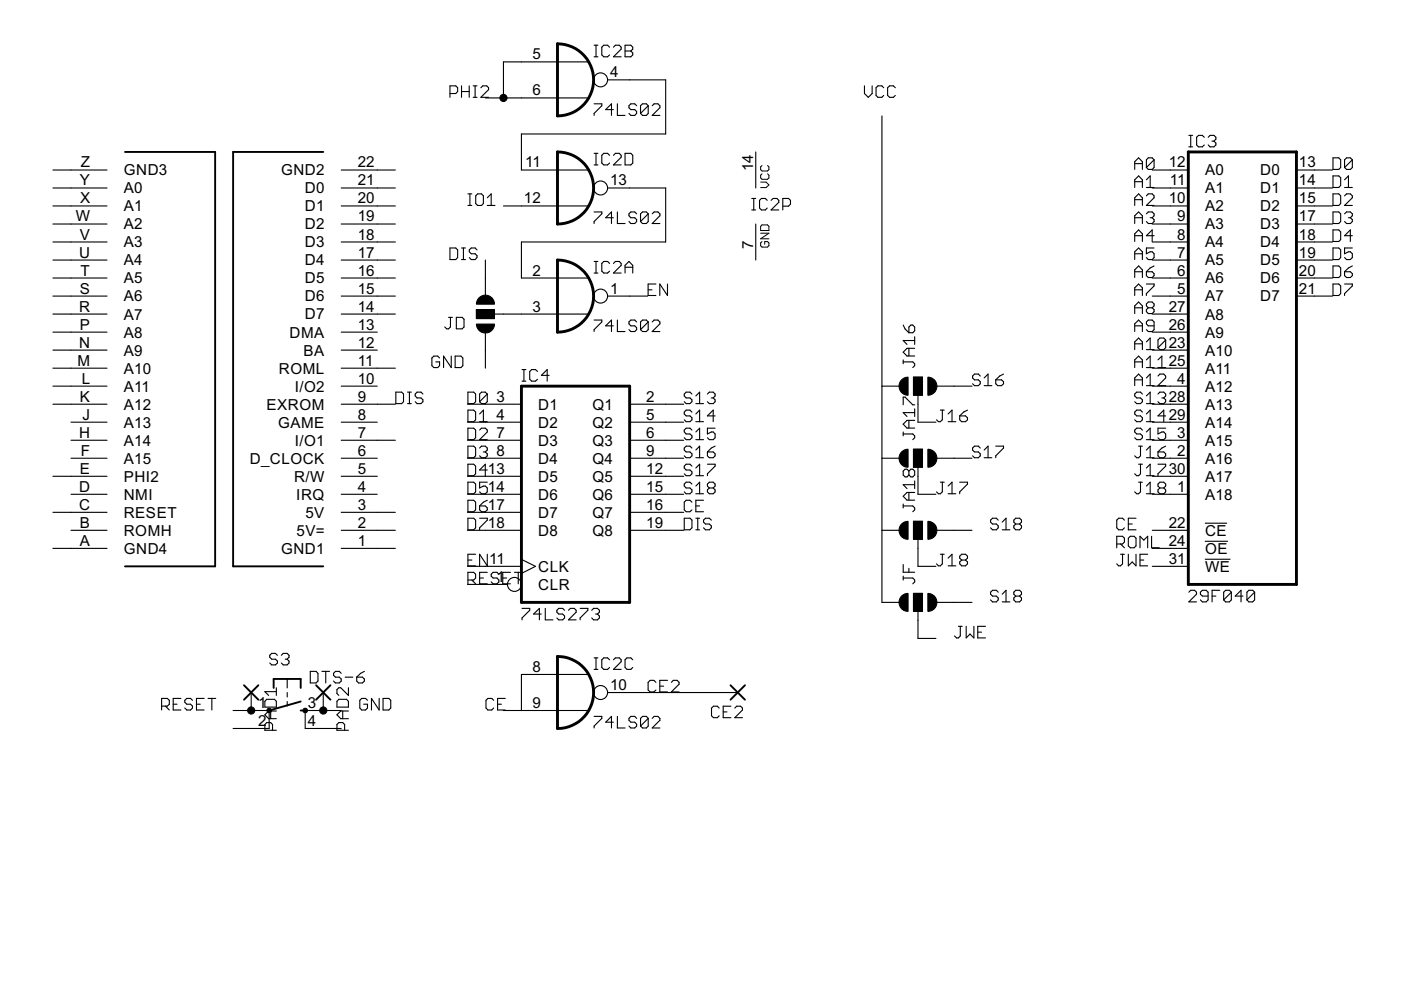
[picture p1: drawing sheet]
<svg xmlns="http://www.w3.org/2000/svg" width="297mm" height="210mm" viewBox="0 0 297 210" stroke-linecap="round" stroke-linejoin="round" font-family="sans-serif">
<g fill="none" stroke="#000" stroke-width=".23">
<path d="M95.4 19.8h1.2l.4-.4v-.8l-.4-.4h-1.2v2.4M97.9 18.2v2.4M97.9 19.4h1.6M99.5 18.2v2.4M100.3 18.2h.8M100.7 18.2v2.4M102 18.6l.4-.4h.8l.4 .4v.4l-1.6 1.6h1.6M124.7 13.1h-18v7.7M126 12h.8M126 9.6h.8M126.4 9.6v2.4M128.8 16.9h12.3v11.5h-30.5v7.6h14.1"/>
<path d="M129.2 10l-.4-.4h-.8l-.4 .4v1.6l.4 .4h.8l.4-.4M130.1 10l.4-.4h.8l.4 .4v.4l-1.6 1.6h1.6M132.5 9.6h1.3l.4 .4v.4l-.4 .4 .4 .4v.4l-.4 .4h-1.3zM132.5 10.8h1.3M183.3 18.2v1.6l.8 .8 .8-.8v-1.6M187.4 18.6l-.4-.4h-.9l-.4 .4v1.6l.4 .4h.9l.4-.4M189.8 18.6l-.4-.4h-.8l-.4 .4v1.6l.4 .4h.8l.4-.4M11.2 39.9h11.5M11.2 36h11.5M72.3 39.9h11.5M72.3 36h11.5M100.3 20.6h.8"/>
<path d="M102.9 20.8h21.8M126 22h1.6v.4l-1.6 1.6v.5M126 35h.8M126 32.5h.8M126.4 32.5v2.5M128.8 39.9h12.3v11.4h-30.5v7.6h14.1M129.2 32.9l-.4-.4h-.8l-.4 .4v1.7l.4 .4h.8l.4-.4M130 23.2h-1.6l1.2-1.2v2.5M130.1 32.9l.4-.4h.8l.4 .4v.4l-1.6 1.7h1.6M130.9 22v2.5h1.6M132.5 32.5h1.3l.4 .4v1.7l-.4 .4h-1.3zM135 22.4l-.4-.4h-.8l-.5 .4v.4l.5 .4h.8l.4 .4v.4l-.4 .5h-.8l-.5-.5"/>
<path d="M137.4 22.4l-.4-.4h-.8l-.4 .4v1.6M137.4 22.4v1.6l-.4 .5h-.8l-.4-.5M137.4 22.4l-1.6 1.6M138.3 22.4l.4-.4h.8l.4 .4v.4l-1.6 1.7h1.6M160.2 32.2v7.7M187 24.6v103.1h3.8M240.6 35.9v-1.6l.8-.8 .8 .8v1.6M240.6 39.8v-1.7l.8-.8 .8 .8v1.7M240.6 34.7h1.6M240.6 38.5h1.6M243.1 39.8h1.6M243.1 38.1l.8-.8v2.5"/>
<path d="M244.3 39.9h7.6M244.3 36h7.6M244.7 33.9v1.6l-.4 .4h-.8l-.4-.4M244.7 33.9l-.4-.4h-.8l-.4 .4v1.6M244.7 33.9l-1.6 1.6M252.1 31.1h.8M252.1 28.7h.8M252.5 28.7v2.4M255.3 29.1l-.4-.4h-.8l-.4 .4v1.6l.4 .4h.8l.4-.4M256.2 29.1l.4-.4h.8l.4 .4v.4l-.4 .4M257 29.9h.4M257.4 29.9l.4 .4v.4l-.4 .4h-.8l-.4-.4"/>
<path d="M274.9 39.9h7.6M274.9 36h7.6M282.6 33.5h1.2l.4 .4v1.6l-.4 .4h-1.2zM282.6 37.3h1.2l.4 .4v1.6l-.4 .5h-1.2zM285.1 39.8h1.6M285.1 38.1l.8-.8v2.5M286.7 33.9v1.6l-.4 .4h-.8l-.4-.4M286.7 33.9l-.4-.4h-.8l-.4 .4v1.6M286.7 33.9l-1.6 1.6M11.2 43.7h11.5M11.2 47.5h11.5M11.2 51.3h11.5"/>
<path d="M11.2 55.1h11.5M11.2 58.9h11.5M72.3 43.7h11.5M72.3 47.5h11.5M72.3 51.3h11.5M72.3 55.1h11.5M72.3 58.9h11.5M95.4 52.6h1.2l.4 .4v1.6l-.4 .4h-1.2zM97.9 55h.8M97.9 52.6h.8M98.3 52.6v2.4M99.2 43.6h.8"/>
<path d="M99.2 41.1h.8M99.6 41.1v2.5M101.1 53l-.4-.4h-.8l-.4 .4v.4l.4 .4h.8l.4 .4v.4l-.4 .4h-.8l-.4-.4M101.3 41.1h.8l.4 .4v1.7l-.4 .4h-.8l-.4-.4v-1.7zM102.9 55.1v7.7M103.3 43.6h1.6M103.3 41.9l.8-.8v2.5M106.7 43.7h18M126 44.9h1.6v.4l-1.6 1.7v.4M126 57.9h.8M126 55.4h.8M126.4 55.4v2.5"/>
<path d="M129.2 55.9l-.4-.5h-.8l-.4 .5v1.6l.4 .4h.8l.4-.4M130 46.2h-1.6l1.2-1.3v2.5M130.1 55.9l.4-.5h.8l.4 .5v.4l-1.6 1.6h1.6M130.9 44.9v2.5h1.6M132.5 57.9v-1.6l.8-.9 .9 .9v1.6M132.5 56.7h1.7M135 45.3l-.4-.4h-.8l-.5 .4v.4l.5 .5h.8l.4 .4v.4l-.4 .4h-.8l-.5-.4M137.4 45.3l-.4-.4h-.8l-.4 .4v1.7M137.4 45.3v1.7l-.4 .4h-.8l-.4-.4M137.4 45.3l-1.6 1.7M138.3 45.3l.4-.4h.8l.4 .4v.4l-1.6 1.7h1.6M159.4 44.5h.8"/>
<path d="M159.4 42.1h.8M159.8 42.1v2.4M160.2 47.5v7.6M162.7 42.5l-.4-.4h-.9l-.4 .4v1.6l.4 .4h.9l.4-.4M163.5 42.5l.4-.4h.8l.4 .4v.4l-1.6 1.6h1.6M166 43.7h1.2l.4-.4v-.8l-.4-.4h-1.2v2.4M240.6 46.2h1.6M240.6 50h1.6M240.6 57.6h1.6M240.6 43.6v-1.7l.8-.8 .8 .8v1.7M240.6 47.4v-1.7l.8-.8 .8 .8v1.7M240.6 51.2v-1.6l.8-.9 .8 .9v1.6"/>
<path d="M240.6 55v-1.6l.8-.8 .8 .8v1.6M240.6 58.8v-1.6l.8-.8 .8 .8v1.6M240.6 42.3h1.6M240.6 53.8h1.6M243.1 45.3l.4-.4h.8l.4 .4v.4l-.4 .5M243.1 41.5l.4-.4h.8l.4 .4v.4l-1.6 1.7h1.6M243.1 57.6h1.2l.4 .4v.4l-.4 .4h-.8l-.4-.4zM243.9 46.2h.4M244.3 46.2l.4 .4v.4l-.4 .4h-.8l-.4-.4M244.3 43.7h7.6M244.3 47.5h7.6M244.3 51.3h7.6"/>
<path d="M244.3 55.1h7.6M244.3 58.9h7.6M244.7 50h-1.6l1.2-1.3v2.5M244.7 52.6h-1.6v1.2l.8-.4h.4l.4 .4v.8l-.4 .4h-.8l-.4-.4M244.7 56.4l-.8 .4-.8 .8M274.9 43.7h7.6M274.9 47.5h7.6M274.9 51.3h7.6M274.9 55.1h7.6M274.9 58.9h7.6M282.6 44.9h1.2l.4 .4v1.7l-.4 .4h-1.2zM282.6 41.1h1.2l.4 .4v1.7l-.4 .4h-1.2z"/>
<path d="M282.6 48.7h1.2l.4 .5v1.6l-.4 .4h-1.2zM282.6 52.6h1.2l.4 .4v1.6l-.4 .4h-1.2zM282.6 56.4h1.2l.4 .4v1.6l-.4 .4h-1.2zM285.1 45.3l.4-.4h.8l.4 .4v.4l-.4 .5M285.1 57.6h1.2l.4 .4v.4l-.4 .4h-.8l-.4-.4zM285.1 41.5l.4-.4h.8l.4 .4v.4l-1.6 1.7h1.6M285.9 46.2h.4M286.3 46.2l.4 .4v.4l-.4 .4h-.8l-.4-.4M286.7 52.6h-1.6v1.2l.8-.4h.4l.4 .4v.8l-.4 .4h-.8l-.4-.4M286.7 50h-1.6l1.2-1.3v2.5M286.7 56.4l-.8 .4-.8 .8M11.2 62.8h11.5"/>
<path d="M11.2 66.6h11.5M11.2 70.4h11.5M11.2 74.2h11.5M11.2 78.1h11.5M72.3 62.8h11.5M72.3 66.6h11.5M72.3 70.4h7.7M72.3 74.2h7.7M72.3 78.1h11.5M93.2 75.9l-.4-.4h-.8l-.4 .4v1.6l.4 .4h.8l.4-.4v-.8h-.8M95.1 67.3h.8M95.5 67.3v2l-.4 .4h-.4l-.4-.4"/>
<path d="M95.7 75.5v2.4l-1.7-2.4v2.4M96.5 75.5h1.2l.4 .4v1.6l-.4 .4h-1.2zM96.8 67.3h1.2l.4 .4v1.6l-.4 .4h-1.2zM101 65.6h3.8v1.9h-3.8zM102.9 70.4v7.7M104.8 66.6h19.9M110.7 78.4h.8M111.1 78.4v2.4M114 78.8l-.5-.4h-.8l-.4 .4v1.6l.4 .4h.8l.5-.4M116.4 79.6h-1.6l1.2-1.2v2.4M126 67.9h1.6v.4l-1.6 1.6v.4M128.8 62.8h8.5"/>
<path d="M130 69.1h-1.6l1.2-1.2v2.4M130.9 67.9v2.4h1.6M135 68.3l-.4-.4h-.8l-.5 .4v.4l.5 .4h.8l.4 .4v.4l-.4 .4h-.8l-.5-.4M137.4 61.4h.8M137.4 68.3l-.4-.4h-.8l-.4 .4v1.6M137.4 68.3v1.6l-.4 .4h-.8l-.4-.4M137.4 68.3l-1.6 1.6M138.3 68.3l.4-.4h.8l.4 .4v.4l-1.6 1.6h1.6M139.1 60.2h-1.7v2.5h1.7M141.5 60.2v2.5l-1.6-2.5v2.5M191.5 76.7h2l.4 .4v.4l-.4 .4M191.5 76.3v.8"/>
<path d="M191.5 68.9l.4 .8 .8 .8M192.7 69.3l.4-.4h.4l.4 .4v.8l-.4 .4h-.8zM192.7 73.9v1.6M193.7 80h1.9v3.8h-1.9zM193.9 71.4v1.6M193.9 73.9h-1.6l-.8 .8 .8 .8h1.6M193.9 72.2h-2.4l.8 .8M207.8 79.7l-.4-.4h-.8l-.4 .4v.4l.4 .4h.8l.4 .4v.5l-.4 .4h-.8l-.4-.4M212.8 79.3l-.9 .4-.8 .8M240.6 69.1h1.6M240.6 76.7h1.6M240.6 62.7v-1.7l.8-.8 .8 .8v1.7"/>
<path d="M240.6 66.5v-1.6l.8-.9 .8 .9v1.6M240.6 70.3v-1.6l.8-.8 .8 .8v1.6M240.6 74.1v-1.6l.8-.8 .8 .8v1.6M240.6 77.9v-1.6l.8-.8 .8 .8v1.6M240.6 61.4h1.6M240.6 65.3h1.6M240.6 72.9h1.6M243.1 60.2h1.6v.4l-1.6 1.7v.4M243.1 72.5l.8-.8v2.4M243.1 76.3l.8-.8v2.4M243.1 74.1h1.6M243.1 77.9h1.6"/>
<path d="M243.5 65.3l-.4-.4v-.4l.4-.5h.8l.4 .5v.4l-.4 .4M243.5 65.3l-.4 .4v.4l.4 .4h.8l.4-.4v-.4l-.4-.4M243.5 65.3h.8M244.3 62.8h7.6M244.3 66.6h7.6M244.3 70.4h7.6M244.3 74.2h7.6M244.3 78.1h7.6M244.7 69.1h-1.2l-.4-.4v-.4l.4-.4h.8l.4 .4v1.6l-.4 .4h-.8l-.4-.4M245.5 79.7l.4-.4h.8l.4 .4v.4l-1.6 1.7h1.6M245.5 77.9h1.6M245.5 76.3l.8-.8v2.4"/>
<path d="M247.1 72.1v1.6l-.4 .4h-.8l-.4-.4M247.1 72.1l-.4-.4h-.8l-.4 .4v1.6M247.1 72.1l-1.6 1.6M274.9 62.8h7.6M282.6 60.2h1.2l.4 .4v1.7l-.4 .4h-1.2zM285.1 60.2h1.6v.4l-1.6 1.7v.4M11.2 81.9h11.5M11.2 85.7h11.5M15 89.5h7.7M15 93.3h7.7M15 97.2h7.7M72.3 81.9h7.7"/>
<path d="M72.3 85.7h11.5M72.3 89.5h7.7M72.3 93.3h11.5M72.3 97.2h7.7M83.9 83.1h1.3l.4 .4v1.7l-.4 .4h-1.3zM86.4 85.6h.8M86.4 83.1h.8M86.8 83.1v2.5M89.7 83.5l-.4-.4h-.9l-.4 .4v.4l.4 .5h.9l.4 .4v.4l-.4 .4h-.9l-.4-.4M99.1 85.7h11.5M99.1 89.5h11.5M99.1 93.3h11.5"/>
<path d="M99.1 97.2h11.5M99.2 94.6h1.2l.4 .4v1.6l-.4 .4h-1.2zM99.2 83.1h1.2l.4 .4v1.7l-.4 .4h-1.2zM99.2 87h1.2l.4 .4v1.6l-.4 .4h-1.2zM99.2 90.8h1.2l.4 .4v1.6l-.4 .4h-1.2zM99.2 98.4h1.2l.4 .4v1.7l-.4 .4h-1.2zM101.7 91.2l.4-.4h.8l.4 .4v.4l-1.6 1.6h1.6M101.7 95l.4-.4h.8l.4 .4v.4l-.4 .4M101.7 89.4h1.6M101.7 87.8l.8-.8v2.4M102.5 95.8h.4M102.9 95.8l.4 .4v.4l-.4 .4h-.8l-.4-.4"/>
<path d="M103.3 83.5v1.7l-.4 .4h-.8l-.4-.4M103.3 83.5l-.4-.4h-.8l-.4 .4v1.7M103.3 83.5l-1.6 1.7M103.3 99.7h-1.6l1.2-1.3v2.5M110.7 80.8h.8M133.5 85.7h11.4M133.5 89.5h11.4M133.5 93.3h11.4M133.5 97.2h11.4M146.7 91.2l-.4-.4h-.8l-.4 .4v.4l.4 .4h.8l.4 .4v.4l-.4 .4h-.8l-.4-.4M146.7 83.5l-.4-.4h-.8l-.4 .4v.4l.4 .5h.8l.4 .4v.4l-.4 .4h-.8l-.4-.4M146.7 87.4l-.4-.4h-.8l-.4 .4v.4l.4 .4h.8l.4 .4v.4l-.4 .4h-.8l-.4-.4"/>
<path d="M146.7 95l-.4-.4h-.8l-.4 .4v.4l.4 .4h.8l.4 .4v.4l-.4 .4h-.8l-.4-.4M146.7 98.8l-.4-.4h-.8l-.4 .4v.4l.4 .5h.8l.4 .4v.4l-.4 .4h-.8l-.4-.4M147.5 85.6h1.7M147.5 89.4h1.7M147.5 93.2h1.7M147.5 97h1.7M147.5 83.9l.8-.8v2.5M147.5 87.8l.8-.8v2.4M147.5 91.6l.8-.8v2.4M147.5 95.4l.8-.8v2.4M147.5 99.2l.8-.8v2.5M150 83.5l.4-.4h.8l.4 .4v.4l-.4 .5"/>
<path d="M150 95.8h1.2l.4 .4v.4l-.4 .4h-.8l-.4-.4zM150 98.4h1.6v.4l-1.6 1.7v.4M150.8 84.4h.4M151.2 84.4l.4 .4v.4l-.4 .4h-.8l-.4-.4M151.6 90.8h-1.6v1.2l.8-.4h.4l.4 .4v.8l-.4 .4h-.8l-.4-.4M151.6 88.2h-1.6l1.2-1.2v2.4M151.6 94.6l-.8 .4-.8 .8M187 81.9h3.8M187 97.2h3.8M191.5 92h2l.4 .4v.4l-.4 .4M191.5 85.8v-1.6h.4l1.6 1.6h.4M191.5 91.6v.8"/>
<path d="M192.7 99.9l-.4-.4h-.4l-.4 .4v.8l.4 .4h.4l.4-.4M192.7 99.9l.4-.4h.4l.4 .4v.8l-.4 .4h-.4l-.4-.4M192.7 89.1v1.7M192.7 99.9v.8M193.7 95.2h1.9v3.9h-1.9zM193.9 86.7v1.6M193.9 89.1h-1.6l-.8 .8 .8 .9h1.6M193.9 87.5h-2.4l.8 .8M194.6 83.8v5.7h3.8M194.6 99.1v5.7h3.8M198.4 81.9h7.7M198.4 97.2h7.7"/>
<path d="M199.4 87h.8M199.8 87v2l-.4 .4h-.4l-.4-.4M201 89.4h1.6M201 87.8l.8-.8v2.4M203.5 88.2h1.2l.4 .4v.4l-.4 .4h-.8l-.4-.4zM205.1 87l-.8 .4-.8 .8M207.8 95l-.4-.4h-.8l-.4 .4v.4l.4 .4h.8l.4 .4v.4l-.4 .4h-.8l-.4-.4M208.7 97h1.6M208.7 81.8h1.6M208.7 80.1l.8-.8v2.5M208.7 95.4l.8-.8v2.4M211.1 94.6h1.7v.4l-1.7 1.6v.4"/>
<path d="M211.1 80.5h1.2l.5 .4v.5l-.5 .4h-.8l-.4-.4zM240.6 81.8v-1.7l.8-.8 .8 .8v1.7M240.6 80.5h1.6M241.4 94.6h.8M241.4 98.4h.8M241.8 94.6v2l-.4 .4h-.4l-.4-.4M241.8 98.4v2.1l-.4 .4h-.4l-.4-.4M242.2 91.2l-.4-.4h-.8l-.4 .4v.4l.4 .4h.8l.4 .4v.4l-.4 .4h-.8l-.4-.4M242.2 83.5l-.4-.4h-.8l-.4 .4v.4l.4 .5h.8l.4 .4v.4l-.4 .4h-.8l-.4-.4M242.2 87.4l-.4-.4h-.8l-.4 .4v.4l.4 .4h.8l.4 .4v.4l-.4 .4h-.8l-.4-.4M243.1 85.6h1.6M243.1 89.4h1.6"/>
<path d="M243.1 93.2h1.6M243.1 97h1.6M243.1 80.1l.8-.8v2.5M243.1 83.9l.8-.8v2.5M243.1 87.8l.8-.8v2.4M243.1 91.6l.8-.8v2.4M243.1 95.4l.8-.8v2.4M243.1 99.2l.8-.8v2.5M243.1 81.8h1.6M244.3 81.9h7.6M244.3 85.7h7.6M244.3 89.5h7.6"/>
<path d="M244.3 93.3h7.6M244.3 97.2h7.6M245.5 83.5l.4-.4h.8l.4 .4v.4l-.4 .5M245.5 95.8h1.2l.4 .4v.4l-.4 .4h-.8l-.4-.4zM245.5 98.4h1.6v.4l-1.6 1.7v.4M246.3 84.4h.4M246.7 84.4l.4 .4v.4l-.4 .4h-.8l-.4-.4M247.1 90.8h-1.6v1.2l.8-.4h.4l.4 .4v.8l-.4 .4h-.8l-.4-.4M247.1 88.2h-1.6l1.2-1.2v2.4M247.1 94.6l-.8 .4-.8 .8M11.2 108.6h11.5M11.2 116.3h11.5"/>
<path d="M11.2 101h11.5M15 112.4h7.7M15 104.8h7.7M72.3 108.6h11.5M72.3 112.4h11.5M72.3 116.3h11.5M72.3 104.8h7.7M72.3 101h7.7M99.1 108.6h11.5M99.1 112.4h11.5M99.1 104.8h11.5M99.1 101h11.5"/>
<path d="M99.2 106.1h1.2l.4 .4v1.6l-.4 .4h-1.2zM99.2 102.2h1.2l.4 .4v1.7l-.4 .4h-1.2zM99.2 109.9h1.2l.4 .4v1.6l-.4 .4h-1.2zM99.2 118.7h.8M100.8 117.5h-1.6v2.5h1.6M101.7 107.3h1.2l.4 .4v.4l-.4 .4h-.8l-.4-.4zM101.7 109.9h1.6v.4l-1.6 1.6v.4M103.3 102.2h-1.6v1.3l.8-.4h.4l.4 .4v.8l-.4 .4h-.8l-.4-.4M103.3 117.5v2.5l-1.6-2.5v2.5M103.3 106.1l-.8 .4-.8 .8M110.6 118.6l2.9 1.5-2.9 1.5M133.5 108.6h11.4"/>
<path d="M133.5 112.4h11.4M133.5 104.8h11.4M133.5 101h11.4M145.1 109.9h1.2l.4 .4v1.6l-.4 .4h-1.2zM146.7 106.5l-.4-.4h-.8l-.4 .4v1.6l.4 .4h.8l.4-.4M146.7 102.6l-.4-.4h-.8l-.4 .4v.5l.4 .4h.8l.4 .4v.4l-.4 .4h-.8l-.4-.4M147.5 107.3h.8M147.5 100.9h1.7M147.5 104.7h1.7M147.5 112.3h.8M147.5 109.9h.8M147.5 103.1l.8-.9v2.5"/>
<path d="M147.9 109.9v2.4M149.2 106.1h-1.7v2.4h1.7M150.4 103.5l-.4 .4v.4l.4 .4h.8l.4-.4v-.4l-.4-.4M150.4 103.5l-.4-.4v-.5l.4-.4h.8l.4 .4v.5l-.4 .4M150.4 103.5h.8M150.8 110.3l-.4-.4h-.8l-.4 .4v.4l.4 .4h.8l.4 .4v.4l-.4 .4h-.8l-.4-.4M187 112.4h3.8M191.5 107.3h2l.4 .4v.4l-.4 .4M191.5 106.9v.8M191.5 119.7v1.6h2.4M192.7 104.4v1.6M193.7 110.5h1.9v3.8h-1.9z"/>
<path d="M193.9 102v1.6M193.9 104.4h-1.6l-.8 .8 .8 .8h1.6M193.9 102.8h-2.4l.8 .8M194.6 114.3v5.8h3.8M198.4 112.4h7.7M199.4 102.2h.8M199.4 117.5h.8M199.8 102.2v2.1l-.4 .4h-.4l-.4-.4M199.8 117.5v2l-.4 .5h-.4l-.4-.5M201 104.7h1.6M201 118.3l.8-.8v2.5M201 120h1.6"/>
<path d="M201 103.1l.8-.9v2.5M203.5 102.2h1.6v.4l-1.6 1.7v.4M203.9 118.7l-.4-.4v-.4l.4-.4h.8l.4 .4v.4l-.4 .4M203.9 118.7l-.4 .4v.4l.4 .5h.8l.4-.5v-.4l-.4-.4M203.9 118.7h.8M211.6 110.3l-.4-.4h-.8l-.4 .4v.4l.4 .4h.8l.4 .4v.4l-.4 .4h-.8l-.4-.4M212.5 112.3h1.6M212.5 110.7l.8-.8v2.4M215.3 111.1l-.4 .4v.4l.4 .4h.9l.4-.4v-.4l-.4-.4M215.3 111.1l-.4-.4v-.4l.4-.4h.9l.4 .4v.4l-.4 .4M215.3 111.1h.9M236.8 115.3h1.2l.4-.4v-.8l-.4-.4h-1.2v2.4"/>
<path d="M237.6 115.3l.8 .8M237.6 117.5h.8M238 117.5v2l-.4 .5h-.4l-.4-.5M238.4 110.3l-.4-.4h-.8l-.4 .4v1.6l.4 .4h.8l.4-.4M239.2 111.1h.9M239.2 114.1l.4-.4h.9l.4 .4v1.6l-.4 .4h-.9l-.4-.4zM239.2 117.5v2.5l.9-.9 .8 .9v-2.5M240.9 109.9h-1.7v2.4h1.7M241.4 102.2h.8M241.7 116.1v-2.4l.8 .8 .8-.8v2.4M241.7 118.7h.8M241.8 102.2v2.1l-.4 .4h-.4l-.4-.4"/>
<path d="M243.1 100.9h1.6M243.1 104.7h1.6M243.1 103.1l.8-.9v2.5M243.3 117.5h-1.6v2.5h1.6M244.2 113.7v2.4h1.6M244.3 112.4h7.6M244.3 116.3h7.6M244.3 104.8h7.6M244.3 101h7.6M245.9 103.5l-.4 .4v.4l.4 .4h.8l.4-.4v-.4l-.4-.4M245.9 103.5l-.4-.4v-.5l.4-.4h.8l.4 .4v.5l-.4 .4M245.9 103.5h.8"/>
<path d="M255.5 118.6h5.4M255.5 110.9h4.7M255.5 114.8h4.8M58.8 138.9l-.4-.4h-.8l-.4 .4v.4l.4 .5h.8l.4 .4v.4l-.4 .4h-.8l-.4-.4M59.6 138.9l.4-.4h.9l.4 .4v.4l-.4 .5M60.5 139.8h.4M60.9 139.8l.4 .4v.4l-.4 .4h-.9l-.4-.4M99.1 120.1h11.5M99.1 123.9h8.5M99.2 123h1.2l.4-.4v-.8l-.4-.5h-1.2v2.5M100 123l.8 .8M101.7 122.6h.8"/>
<path d="M103.3 121.3h-1.6v2.5h1.6M105.8 121.8l-.4-.5h-.9l-.4 .5v.4l.4 .4h.9l.4 .4v.4l-.4 .4h-.9l-.4-.4M106.6 122.6h.8M108.2 121.3h-1.6v2.5h1.6M109.1 121.3h1.6M109.9 121.3v2.5M110.7 129h1.6v.4l-1.6 1.6v.4M114.8 130.2h-1.7l1.3-1.2v2.4M115.6 129v2.4h1.6M119.7 129.4l-.4-.4h-.8l-.4 .4v.4l.4 .4h.8l.4 .4v.4l-.4 .4h-.8l-.4-.4M120.5 129.4l.4-.4h.9l.4 .4v.4l-1.7 1.6h1.7M123 129h1.6v.4l-1.6 1.6v.4"/>
<path d="M125.5 129.4l.4-.4h.8l.4 .4v.4l-.4 .4M126 139.5h.8M126.3 130.2h.4M126.4 139.5v2.4M126.7 130.2l.4 .4v.4l-.4 .4h-.8l-.4-.4M129.2 139.9l-.4-.4h-.8l-.4 .4v1.6l.4 .4h.8l.4-.4M130.1 139.9l.4-.4h.8l.4 .4v.4l-1.6 1.6h1.6M134.2 139.9l-.4-.4h-.9l-.4 .4v1.6l.4 .4h.9l.4-.4M191.5 122.6h2l.4 .4v.4l-.4 .4M191.5 122.2v.8M192.7 120.5v.8M193.7 125.8h1.9v3.8h-1.9z"/>
<path d="M194.6 129.6v5.8h3.8M198.4 127.7h7.7M203.2 132.8h.8M203.6 132.8v2l-.4 .5h-.4l-.4-.5M204.9 132.8v2.5l.8-.9 .8 .9v-2.5M207.3 134h.8M208.9 132.8h-1.6v2.5h1.6M211.6 125.6l-.4-.4h-.8l-.4 .4v.4l.4 .4h.8l.4 .4v.4l-.4 .4h-.8l-.4-.4M212.5 127.6h1.6M212.5 126l.8-.8v2.4M215.3 126.4l-.4 .4v.4l.4 .4h.9l.4-.4v-.4l-.4-.4M215.3 126.4l-.4-.4v-.4l.4-.4h.9l.4 .4v.4l-.4 .4"/>
<path d="M215.3 126.4h.9M244.3 120.1h7.6M252.1 125.6l.4-.4h.8l.4 .4v.4l-1.6 1.6h1.6M256.1 126.4h-1.2l-.4-.4v-.4l.4-.4h.8l.4 .4v1.6l-.4 .4h-.8l-.4-.4M257 126.4h.8M258.6 125.2h-1.6v2.4M261.1 125.6v1.6l-.4 .4h-.9l-.4-.4M261.1 125.6l-.4-.4h-.9l-.4 .4v1.6M261.1 125.6l-1.7 1.6M263.5 126.4h-1.6l1.2-1.2v2.4M266 125.6v1.6l-.4 .4h-.8l-.4-.4M266 125.6l-.4-.4h-.8l-.4 .4v1.6"/>
<path d="M266 125.6l-1.6 1.6M34.3 149.7h1.2l.4-.4v-.8l-.4-.4h-1.2v2.4M35.1 149.7l.8 .8M36.7 149.3h.8M38.4 148.1h-1.7v2.4h1.7M40.8 148.5l-.4-.4h-.8l-.4 .4v.4l.4 .4h.8l.4 .4v.4l-.4 .4h-.8l-.4-.4M41.7 149.3h.8M43.3 148.1h-1.6v2.4h1.6M44.1 148.1h1.6M44.9 148.1v2.4M49.4 150.6h7.7v3.9h-7.7M53.3 146.8v3.8"/>
<path d="M56.6 148.3h1.6l.4 .4v1.2h-2.4v-1.2zM57.4 150.7v1.7M57.8 154.8v-1.2l-.4-.4h-.8l-.4 .4v1.2h2.4M58.6 150.7h-1.6l-.8 .9 .8 .8h1.6M58.6 145.8v1.6M58.6 146.6h-2.4l.8 .8M60.9 144v1.9M60.9 146.8v1M60.9 148.7v1M65.8 142.3h1.2l.4 .5v1.6l-.4 .4h-1.2zM68.2 142.3h1.7M68.5 146.8v3.8"/>
<path d="M69.1 142.3v2.5M71.8 148.3h1.7l.4 .4v1.2h-2.5v-1.2zM72.3 142.8l-.4-.5h-.8l-.4 .5v.4l.4 .4h.8l.4 .4v.4l-.4 .4h-.8l-.4-.4M72.3 150.6h-7.6v3.9h7.6M72.7 150.7v1.7M73.1 154.8v-1.2l-.4-.4h-.9l-.4 .4v1.2h2.5M73.2 143.6h1.6M73.9 150.7h-1.7l-.8 .9 .8 .8h1.7M73.9 145.8v1.6l-1.7-1.6h-.4l-.4 .4v.8l.4 .4M75.6 143.6h1.3l.4 .4v.4l-.4 .4h-.9l-.4-.4zM77.3 142.3l-.8 .5-.9 .8M77.9 148.5l-.4-.4h-.8l-.4 .4v1.6l.4 .4h.8l.4-.4v-.8h-.8"/>
<path d="M80.4 148.1v2.4l-1.6-2.4v2.4M81.2 148.1h1.2l.4 .4v1.6l-.4 .4h-1.2zM104.7 148.5l-.4-.4h-.9l-.4 .4v1.6l.4 .4h.9l.4-.4M105.5 149.3h.8M106.7 150.6h18M107.1 148.1h-1.6v2.4h1.6M124.7 143h-14.1v7.6M126 151.9h1.6v.4l-1.6 1.6v.4M126 141.9h.8M128.8 146.8h27.6M130 153.1h-1.6l1.2-1.2v2.4M130.9 151.9v2.4h1.6"/>
<path d="M135 152.3l-.4-.4h-.8l-.5 .4v.4l.5 .4h.8l.4 .4v.4l-.4 .4h-.8l-.5-.4M137.4 152.3l-.4-.4h-.8l-.4 .4v1.6M137.4 152.3v1.6l-.4 .4h-.8l-.4-.4M137.4 152.3l-1.6 1.6M138.3 152.3l.4-.4h.8l.4 .4v.4l-1.6 1.6h1.6M139.1 144.7l-.5-.4h-.8l-.4 .4v1.6l.4 .4h.8l.5-.4M139.9 145.5h.8M141.5 144.3h-1.6v2.4h1.6M142.3 144.7l.4-.4h.9l.4 .4v.4l-1.7 1.6h1.7M152.5 150.1l-.4-.4h-.8l-.4 .4v1.7l.4 .4h.8l.4-.4M153.3 150.9h.8M155 149.7h-1.7v2.5h1.7"/>
<path d="M155.8 150.1l.4-.4h.8l.4 .4v.4l-1.6 1.7h1.6"/>
<circle cx="127.3" cy="16.9" r="1.48"/>
<circle cx="127.3" cy="39.9" r="1.48"/>
<circle cx="127.3" cy="62.8" r="1.48"/>
<circle cx="109.1" cy="123.9" r="1.48"/>
<circle cx="127.3" cy="146.8" r="1.48"/>
</g>
<path d="M161.3 38.6h1.1l.6 .6-.6 .6h-1.1M161.6 35.1l-.3 .3v.6l.3 .3h1.1l.3-.3v-.6l-.3-.3M161.6 36.9l-.3 .2v.6l.3 .3h1.1l.3-.3v-.6l-.3-.2M161.3 49.4h1.7l-1.7 1.2h1.7M161.6 51.2l-.3 .3v.6l.3 .3h1.1l.3-.3v-.6l-.3-.3h-.6v.6M161.6 47.7h1.1l.3 .3v.9h-1.7v-.9z" fill="none" stroke="#000" stroke-width=".21"/>
<path d="M26.5 32.2h19.1v87.9h-19.1M68.5 32.2h-19.1v87.9h19.1M51.7 145.3l3.1 3.1M54.8 145.3l-3.1 3.1M58 145.9v-1.9h5.8v1.9M63.8 150.6h.9M63.8 148.7l-6.7 1.9M67 145.3l3.1 3.1M70.1 145.3l-3.1 3.1M154.9 145.3l3 3.1M157.9 145.3l-3 3.1" fill="none" stroke="#000" stroke-width=".4"/>
<path d="M118.2 9.3a7.6 7.6 0 0 1 7.7 7.6 7.6 7.6 0 0 1-7.7 7.7zM118.2 32.2a7.6 7.6 0 0 1 7.7 7.7 7.6 7.6 0 0 1-7.7 7.6zM251.9 32.2h23v91.7h-23zM118.2 55.1a7.6 7.6 0 0 1 7.7 7.7 7.6 7.6 0 0 1-7.7 7.6zM110.6 81.9h22.9v45.8h-22.9zM118.2 139.2a7.6 7.6 0 0 1 7.7 7.6 7.6 7.6 0 0 1-7.7 7.7z" fill="none" stroke="#000" stroke-width=".61"/>
<g fill="#000" stroke="#000" stroke-width=".21">
<path d="M101.5 63.2a1.92 1.92 0 0 1 2.1-.5 1.92 1.92 0 0 1 1.2 1.8h-3.8l.1-.6z" fill-rule="evenodd"/>
<path d="M101 68.7h3.8a1.92 1.92 0 0 1-1.9 1.9 1.92 1.92 0 0 1-1.9-1.9z" fill-rule="evenodd"/>
<path d="M191.2 80.5l.7-.4 .6-.1v3.8a1.92 1.92 0 0 1-1.8-1.2 1.92 1.92 0 0 1 .5-2.1z" fill-rule="evenodd"/>
<path d="M191.2 95.7l.7-.4 .6-.1v3.9a1.9 1.9 0 0 1-1.8-1.3 1.9 1.9 0 0 1 .5-2.1z" fill-rule="evenodd"/>
<path d="M196.7 80a1.92 1.92 0 0 1 1.9 1.9 1.92 1.92 0 0 1-1.9 1.9z" fill-rule="evenodd"/>
<path d="M196.7 95.2a1.91 1.91 0 0 1 1.9 2 1.91 1.91 0 0 1-1.9 1.9z" fill-rule="evenodd"/>
<path d="M191.2 111l.7-.4 .6-.1v3.8a1.9 1.9 0 0 1-1.8-1.2 1.9 1.9 0 0 1 .5-2.1z" fill-rule="evenodd"/>
<path d="M196.7 110.5a1.91 1.91 0 0 1 1.9 1.9 1.91 1.91 0 0 1-1.9 1.9z" fill-rule="evenodd"/>
<path d="M191.2 126.3l.7-.4 .6-.1v3.8a1.9 1.9 0 0 1-1.8-1.2 1.9 1.9 0 0 1 .5-2.1z" fill-rule="evenodd"/>
<path d="M196.7 125.8a1.91 1.91 0 0 1 1.9 1.9 1.91 1.91 0 0 1-1.9 1.9z" fill-rule="evenodd"/>
<circle cx="106.7" cy="20.8" r=".76"/>
<circle cx="53.3" cy="150.6" r=".76"/>
<circle cx="57.1" cy="150.6" r=".49"/>
<circle cx="64.7" cy="150.6" r=".49"/>
<circle cx="68.5" cy="150.6" r=".76"/>
</g>
<path d="M101 65.6h3.8v1.9h-3.8zM193.7 80h1.9v3.8h-1.9zM193.7 95.2h1.9v3.9h-1.9zM193.7 110.5h1.9v3.8h-1.9zM193.7 125.8h1.9v3.8h-1.9z" fill="#000" stroke="#000" stroke-width=".21"/>
<g font-size="3.6">
<text x="112.9" y="12.6">5</text>
<text x="129.4" y="16.4">4</text>
<text x="112.9" y="20.2">6</text>
<text x="17.1" y="35.5">Z</text>
<text x="75.9" y="35.5">22</text>
<text x="111.3" y="35.5">11</text>
<text x="247.8" y="35.5">12</text>
<text x="275.4" y="35.5">13</text>
<text x="17" y="39.3">Y</text>
<text x="26.3" y="41">A0</text>
<text x="26.3" y="37.2">GND3</text>
<text x="59.6" y="37.2">GND2</text>
<text x="64.7" y="41">D0</text>
<text x="75.9" y="39.3">21</text>
<text x="129.4" y="39.3">13</text>
<text x="159.7" y="36.3" transform="rotate(-90 159.7 36.3)">14</text>
<text x="248" y="39.3">11</text>
<text x="255.5" y="41">A1</text>
<text x="255.5" y="37.2">A0</text>
<text x="267.2" y="37.2">D0</text>
<text x="267.2" y="41">D1</text>
<text x="275.4" y="39.3">14</text>
<text x="16.1" y="47">W</text>
<text x="17" y="43.1">X</text>
<text x="26.3" y="44.8">A1</text>
<text x="64.7" y="44.8">D1</text>
<text x="75.9" y="43.1">20</text>
<text x="75.9" y="47">19</text>
<text x="111.1" y="43.1">12</text>
<text x="247.8" y="43.1">10</text>
<text x="249.6" y="47">9</text>
<text x="255.5" y="44.8">A2</text>
<text x="267.2" y="44.8">D2</text>
<text x="275.4" y="43.1">15</text>
<text x="275.4" y="47">17</text>
<text x="17" y="50.8">V</text>
<text x="26.3" y="48.6">A2</text>
<text x="26.3" y="52.5">A3</text>
<text x="64.7" y="48.6">D2</text>
<text x="64.7" y="52.5">D3</text>
<text x="75.9" y="50.8">18</text>
<text x="159.7" y="52.8" transform="rotate(-90 159.7 52.8)">7</text>
<text x="249.6" y="50.8">8</text>
<text x="255.5" y="52.5">A4</text>
<text x="255.5" y="48.6">A3</text>
<text x="267.2" y="48.6">D3</text>
<text x="267.2" y="52.5">D4</text>
<text x="275.4" y="50.8">18</text>
<text x="16.8" y="54.6">U</text>
<text x="17.1" y="58.4">T</text>
<text x="26.3" y="56.3">A4</text>
<text x="64.7" y="56.3">D4</text>
<text x="75.9" y="54.6">17</text>
<text x="75.9" y="58.4">16</text>
<text x="112.9" y="58.4">2</text>
<text x="249.6" y="58.4">6</text>
<text x="249.6" y="54.6">7</text>
<text x="255.5" y="56.3">A5</text>
<text x="267.2" y="56.3">D5</text>
<text x="275.4" y="54.6">19</text>
<text x="275.4" y="58.4">20</text>
<text x="17" y="62.2">S</text>
<text x="26.3" y="60.1">A5</text>
<text x="26.3" y="63.9">A6</text>
<text x="64.7" y="60.1">D5</text>
<text x="64.7" y="63.9">D6</text>
<text x="75.9" y="62.2">15</text>
<text x="129.4" y="62.2">1</text>
<text x="249.6" y="62.2">5</text>
<text x="255.5" y="63.9">A7</text>
<text x="255.5" y="60.1">A6</text>
<text x="267.2" y="60.1">D6</text>
<text x="267.2" y="63.9">D7</text>
<text x="275.4" y="62.2">21</text>
<text x="16.8" y="66.1">R</text>
<text x="17" y="69.9">P</text>
<text x="26.3" y="67.7">A7</text>
<text x="26.3" y="71.6">A8</text>
<text x="61.4" y="71.6">DMA</text>
<text x="64.7" y="67.7">D7</text>
<text x="75.9" y="66.1">14</text>
<text x="75.9" y="69.9">13</text>
<text x="112.9" y="66.1">3</text>
<text x="247.8" y="69.9">26</text>
<text x="247.8" y="66.1">27</text>
<text x="255.5" y="71.6">A9</text>
<text x="255.5" y="67.7">A8</text>
<text x="16.4" y="77.5">M</text>
<text x="16.8" y="73.7">N</text>
<text x="26.3" y="75.4">A9</text>
<text x="64.4" y="75.4">BA</text>
<text x="75.9" y="73.7">12</text>
<text x="75.9" y="77.5">11</text>
<text x="247.8" y="73.7">23</text>
<text x="247.8" y="77.5">25</text>
<text x="255.5" y="75.4">A10</text>
<text x="17.3" y="81.3">L</text>
<text x="26.3" y="79.2">A10</text>
<text x="26.3" y="83">A11</text>
<text x="59.1" y="79.2">ROML</text>
<text x="62.5" y="83">I/O2</text>
<text x="75.9" y="81.3">10</text>
<text x="249.6" y="81.3">4</text>
<text x="255.5" y="83">A12</text>
<text x="255.5" y="79.2">A11</text>
<text x="17" y="85.2">K</text>
<text x="17.5" y="89">J</text>
<text x="26.3" y="86.8">A12</text>
<text x="56.5" y="86.8">EXROM</text>
<text x="75.9" y="85.2">9</text>
<text x="75.9" y="89">8</text>
<text x="105.2" y="85.2">3</text>
<text x="105.2" y="89">4</text>
<text x="114.1" y="86.8">D1</text>
<text x="125.6" y="86.8">Q1</text>
<text x="137" y="85.2">2</text>
<text x="137" y="89">5</text>
<text x="247.8" y="85.2">28</text>
<text x="247.8" y="89">29</text>
<text x="255.5" y="86.8">A13</text>
<text x="16.8" y="92.8">H</text>
<text x="26.3" y="90.7">A13</text>
<text x="26.3" y="94.5">A14</text>
<text x="58.9" y="90.7">GAME</text>
<text x="62.5" y="94.5">I/O1</text>
<text x="75.9" y="92.8">7</text>
<text x="105.2" y="92.8">7</text>
<text x="114.1" y="90.7">D2</text>
<text x="114.1" y="94.5">D3</text>
<text x="125.6" y="90.7">Q2</text>
<text x="125.6" y="94.5">Q3</text>
<text x="137" y="92.8">6</text>
<text x="249.6" y="92.8">3</text>
<text x="255.5" y="90.7">A14</text>
<text x="255.5" y="94.5">A15</text>
<text x="17" y="100.4">E</text>
<text x="17.1" y="96.6">F</text>
<text x="26.3" y="98.3">A15</text>
<text x="53" y="98.3">D_CLOCK</text>
<text x="75.9" y="96.6">6</text>
<text x="75.9" y="100.4">5</text>
<text x="103.4" y="100.4">13</text>
<text x="105.2" y="96.6">8</text>
<text x="114.1" y="98.3">D4</text>
<text x="125.6" y="98.3">Q4</text>
<text x="137" y="96.6">9</text>
<text x="137" y="100.4">12</text>
<text x="247.8" y="100.4">30</text>
<text x="249.6" y="96.6">2</text>
<text x="255.5" y="98.3">A16</text>
<text x="16.8" y="104.3">D</text>
<text x="26.3" y="105.9">NMI</text>
<text x="26.3" y="102.1">PHI2</text>
<text x="62.4" y="102.1">R/W</text>
<text x="62.8" y="105.9">IRQ</text>
<text x="75.9" y="104.3">4</text>
<text x="103.4" y="104.3">14</text>
<text x="114.1" y="102.1">D5</text>
<text x="114.1" y="105.9">D6</text>
<text x="125.6" y="102.1">Q5</text>
<text x="125.6" y="105.9">Q6</text>
<text x="137" y="104.3">15</text>
<text x="249.6" y="104.3">1</text>
<text x="255.5" y="102.1">A17</text>
<text x="255.5" y="105.9">A18</text>
<text x="16.8" y="108.1">C</text>
<text x="17" y="111.9">B</text>
<text x="26.3" y="109.8">RESET</text>
<text x="26.3" y="113.6">ROMH</text>
<text x="62.9" y="113.6">5V=</text>
<text x="64.8" y="109.8">5V</text>
<text x="75.9" y="108.1">3</text>
<text x="75.9" y="111.9">2</text>
<text x="103.4" y="108.1">17</text>
<text x="103.4" y="111.9">18</text>
<text x="114.1" y="109.8">D7</text>
<text x="114.1" y="113.6">D8</text>
<text x="125.6" y="109.8">Q7</text>
<text x="125.6" y="113.6">Q8</text>
<text x="137" y="108.1">16</text>
<text x="137" y="111.9">19</text>
<text x="247.8" y="111.9">22</text>
<text x="255.5" y="113.6">CE</text>
<text x="17" y="115.7">A</text>
<text x="26.3" y="117.4">GND4</text>
<text x="59.6" y="117.4">GND1</text>
<text x="75.9" y="115.7">1</text>
<text x="103.7" y="119.5">11</text>
<text x="247.8" y="119.5">31</text>
<text x="247.8" y="115.7">24</text>
<text x="255.5" y="117.4">OE</text>
<text x="105.2" y="123.4">1</text>
<text x="114.1" y="125">CLR</text>
<text x="114.1" y="121.2">CLK</text>
<text x="255.5" y="121.2">WE</text>
<text x="112.9" y="142.5">8</text>
<text x="129.4" y="146.3">10</text>
<text x="54.7" y="150.1">1</text>
<text x="54.7" y="153.9">2</text>
<text x="65.2" y="150.1">3</text>
<text x="65.2" y="153.9">4</text>
<text x="112.9" y="150.1">9</text>
</g>
</svg>
